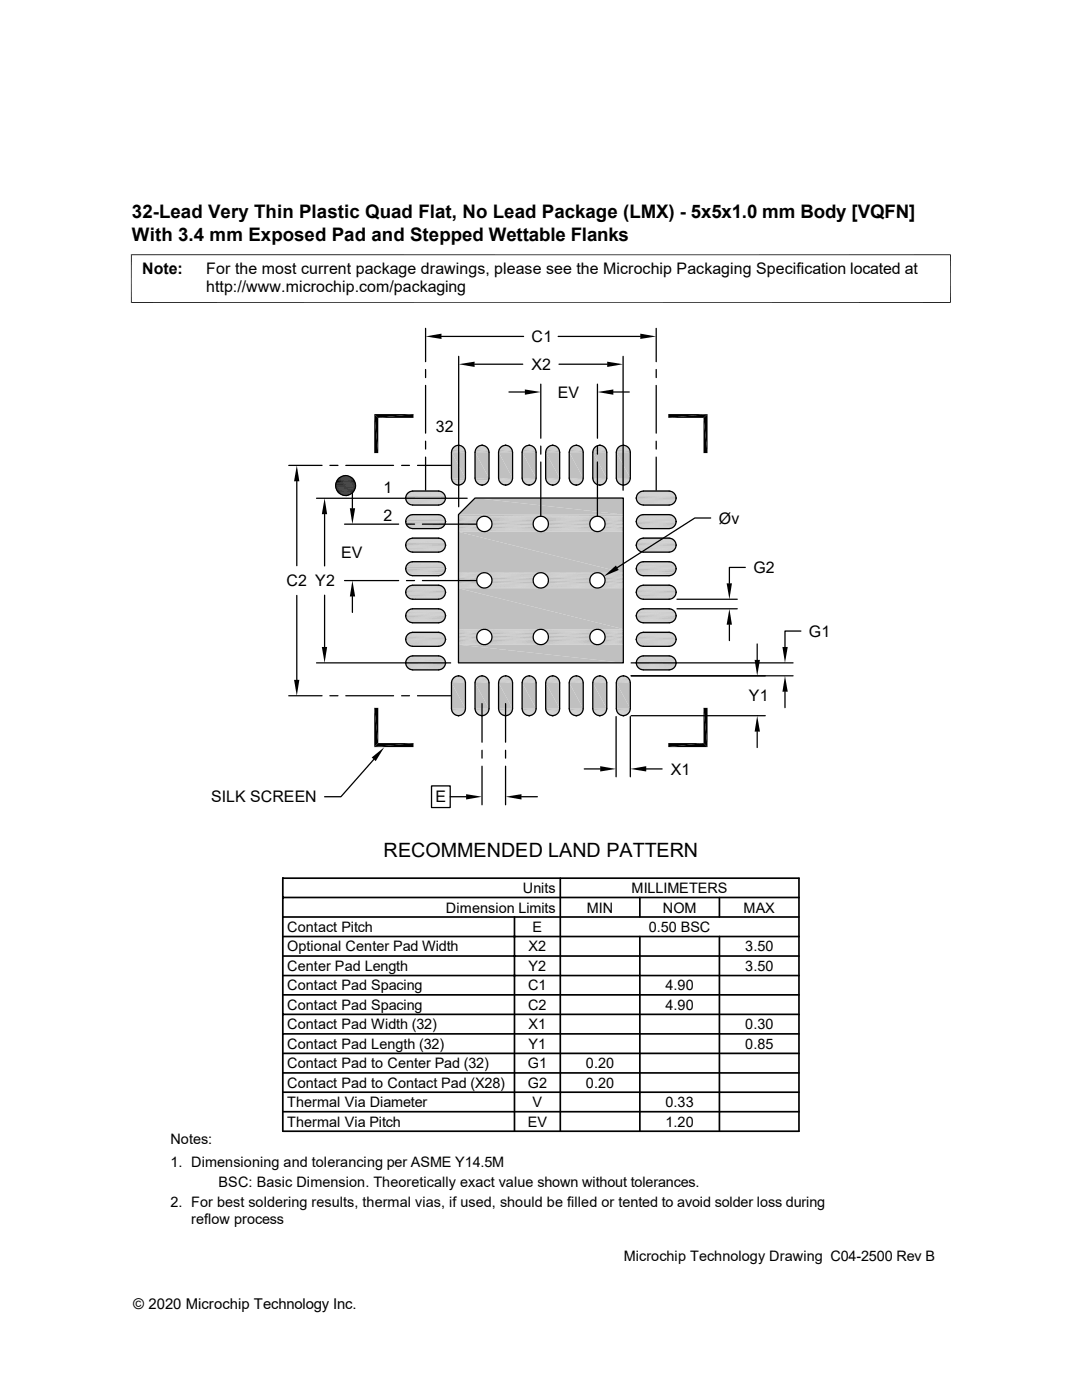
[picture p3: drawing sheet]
<svg xmlns="http://www.w3.org/2000/svg" width="216mm" height="279mm" viewBox="0 0 216 279" stroke-linecap="round" stroke-linejoin="round" font-family="sans-serif">
<g fill="#c0c0c0">
<path d="M91.2 88.9h.5z"/>
<path d="M95.9 88.9h.5z"/>
<path d="M100.6 88.9h.5z"/>
<path d="M105.3 88.9h.5z"/>
<path d="M110 88.9h.5z"/>
<path d="M114.7 88.9h.5z"/>
<path d="M119.4 88.9h.5z"/>
<path d="M124.1 88.9h.5z"/>
<path d="M123.9 88.9h.9z"/>
<path d="M124.1 88.9h.7z"/>
<path d="M119.2 88.9h.9z"/>
<path d="M119.4 88.9h.7z"/>
<path d="M114.5 88.9h.9z"/>
<path d="M114.7 88.9h.7z"/>
<path d="M109.8 88.9h.9z"/>
<path d="M110 88.9h.7z"/>
<path d="M105.1 88.9h.9z"/>
<path d="M105.3 88.9h.7z"/>
<path d="M100.4 88.9h.9z"/>
<path d="M100.6 88.9h.7z"/>
<path d="M95.7 88.9h1z"/>
<path d="M95.9 88.9h.8z"/>
<path d="M91 88.9h1z"/>
<path d="M91.2 88.9h.8z"/>
<path d="M123.7 89h1.4z"/>
<path d="M123.9 88.9l1.2 .1z"/>
<path d="M119 89h1.4z"/>
<path d="M119.2 88.9l1.2 .1z"/>
<path d="M114.3 89h1.4z"/>
<path d="M114.5 88.9l1.2 .1z"/>
<path d="M109.6 89h1.4z"/>
<path d="M109.8 88.9l1.2 .1z"/>
<path d="M104.9 89h1.4z"/>
<path d="M105.1 88.9l1.2 .1z"/>
<path d="M100.2 89h1.4z"/>
<path d="M100.4 88.9l1.2 .1z"/>
<path d="M95.5 89h1.4z"/>
<path d="M95.7 88.9l1.2 .1z"/>
<path d="M90.8 89h1.4z"/>
<path d="M91 88.9l1.2 .1z"/>
<path d="M123.4 89.2l.3-.2 1.6 .2z"/>
<path d="M123.7 89h1.4l.2 .2z"/>
<path d="M118.7 89.2l.3-.2 1.6 .2z"/>
<path d="M119 89h1.4l.2 .2z"/>
<path d="M114.1 89.2l.2-.2 1.6 .2z"/>
<path d="M114.3 89h1.4l.2 .2z"/>
<path d="M109.4 89.2l.2-.2 1.6 .2z"/>
<path d="M109.6 89h1.4l.2 .2z"/>
<path d="M104.7 89.2l.2-.2 1.6 .2z"/>
<path d="M104.9 89h1.4l.2 .2z"/>
<path d="M100 89.2l.2-.2 1.6 .2z"/>
<path d="M100.2 89h1.4l.2 .2z"/>
<path d="M95.3 89.2l.2-.2 1.6 .2z"/>
<path d="M95.5 89h1.4l.2 .2z"/>
<path d="M90.6 89.2l.2-.2 1.6 .2z"/>
<path d="M90.8 89h1.4l.2 .2z"/>
</g>
<path d="M123.3 89.2h2.1" fill="none" stroke="#c0c0c0" stroke-width=".2"/>
<path d="M123.4 89.2h1.9l.1 .1z" fill="#c0c0c0"/>
<path d="M118.6 89.2h2.1" fill="none" stroke="#c0c0c0" stroke-width=".2"/>
<path d="M118.7 89.2h1.9l.1 .1z" fill="#c0c0c0"/>
<path d="M113.9 89.2h2.1" fill="none" stroke="#c0c0c0" stroke-width=".2"/>
<path d="M114.1 89.2h1.8l.1 .1z" fill="#c0c0c0"/>
<path d="M109.2 89.2h2.1" fill="none" stroke="#c0c0c0" stroke-width=".2"/>
<path d="M109.4 89.2h1.8l.1 .1z" fill="#c0c0c0"/>
<path d="M104.5 89.2h2.2" fill="none" stroke="#c0c0c0" stroke-width=".2"/>
<path d="M104.7 89.2h1.8l.2 .1z" fill="#c0c0c0"/>
<path d="M99.8 89.2h2.2" fill="none" stroke="#c0c0c0" stroke-width=".2"/>
<path d="M100 89.2h1.8l.2 .1z" fill="#c0c0c0"/>
<path d="M95.1 89.2h2.2" fill="none" stroke="#c0c0c0" stroke-width=".2"/>
<path d="M95.3 89.2h1.8l.2 .1z" fill="#c0c0c0"/>
<path d="M90.4 89.2h2.2" fill="none" stroke="#c0c0c0" stroke-width=".2"/>
<path d="M90.6 89.2h1.8l.2 .1z" fill="#c0c0c0"/>
<g fill="none" stroke="#c0c0c0" stroke-width=".21">
<path d="M90.2 89.6h2.6M90.3 89.4h2.4M94.9 89.6h2.6M95 89.4h2.4M99.6 89.6h2.6M99.7 89.4h2.4M104.3 89.6h2.6M104.4 89.4h2.4M109 89.6h2.6M109.1 89.4h2.4M113.7 89.6h2.6M113.7 89.4h2.5"/>
<path d="M118.4 89.6h2.6M118.4 89.4h2.5M123.1 89.6h2.6M123.1 89.4h2.5"/>
</g>
<g fill="none" stroke="#c0c0c0" stroke-width=".25">
<path d="M90.1 89.9h2.8M90.1 90.1h2.8M94.8 89.9h2.8M94.8 90.1h2.8M99.5 89.9h2.8M99.5 90.1h2.8M104.2 89.9h2.8M104.2 90.1h2.8M108.9 89.9h2.8M108.9 90.1h2.8M113.6 89.9h2.8M113.6 90.1h2.8"/>
<path d="M118.3 89.9h2.8M118.3 90.1h2.8M123 89.9h2.8M123 90.1h2.8"/>
</g>
<g fill="#c0c0c0">
<path d="M123 90.3l2.8 5.1h-2.8z"/>
<path d="M123 90.3h2.8v5.1z"/>
<path d="M118.3 90.3l2.8 5.1h-2.8z"/>
<path d="M118.3 90.3h2.8v5.1z"/>
<path d="M113.6 90.3l2.8 5.1h-2.8z"/>
<path d="M113.6 90.3h2.8v5.1z"/>
<path d="M108.9 90.3l2.8 5.1h-2.8z"/>
<path d="M108.9 90.3h2.8v5.1z"/>
<path d="M104.2 90.3l2.8 5.1h-2.8z"/>
<path d="M104.2 90.3h2.8v5.1z"/>
<path d="M99.5 90.3l2.8 5.1h-2.8z"/>
<path d="M99.5 90.3h2.8v5.1z"/>
<path d="M94.8 90.3l2.8 5.1h-2.8z"/>
<path d="M94.8 90.3h2.8v5.1z"/>
<path d="M90.1 90.3l2.8 5.1h-2.8z"/>
<path d="M90.1 90.3h2.8v5.1z"/>
</g>
<path d="M90.1 95.5h2.8M94.8 95.5h2.8M99.5 95.5h2.8M104.2 95.5h2.8M108.9 95.5h2.8M113.6 95.5h2.8M118.3 95.5h2.8M123 95.5h2.8" fill="none" stroke="#c0c0c0" stroke-width=".25"/>
<g fill="none" stroke="#c0c0c0" stroke-width=".2">
<path d="M90.1 95.7h2.8M90.2 95.9h2.6M90.2 96.1h2.6M90.3 96.2h2.4M90.4 96.4h2.2M94.8 95.7h2.8M94.9 95.9h2.6M94.9 96.1h2.6M95 96.2h2.4M95.1 96.4h2.2M99.5 95.7h2.8M99.6 95.9h2.6"/>
<path d="M99.6 96.1h2.6M99.7 96.2h2.4M99.8 96.4h2.2M104.2 95.7h2.8M104.3 95.9h2.6M104.3 96.1h2.6M104.4 96.2h2.4M104.5 96.4h2.2M108.9 95.7h2.8M109 95.9h2.6M109 96.1h2.6M109.1 96.2h2.4"/>
<path d="M109.1 96.2h2.3M109.2 96.4h2.1M113.6 95.7h2.8M113.7 95.9h2.6M113.7 96.1h2.6M113.7 96.2h2.5M113.8 96.2h2.3M113.9 96.4h2.1M118.3 95.7h2.8M118.4 95.9h2.6M118.4 96.1h2.5M118.4 96.2h2.5"/>
<path d="M118.5 96.2h2.3M118.6 96.4h2.1M123 95.7h2.8M123.1 95.9h2.6M123.1 96.1h2.5M123.1 96.2h2.5M123.2 96.2h2.3M123.3 96.4h2.1"/>
</g>
<path d="M90.1 95.8h2.8M94.8 95.8h2.8M99.5 95.8h2.8M104.2 95.8h2.8M108.9 95.8h2.8M113.6 95.8h2.7M118.3 95.8h2.7M123 95.8h2.7" fill="none" stroke="#c0c0c0" stroke-width=".21"/>
<g fill="#c0c0c0">
<path d="M123.4 96.4l1.9 .1z"/>
<path d="M123.4 96.4h1.9z"/>
<path d="M118.7 96.4l1.9 .1z"/>
<path d="M118.7 96.4h1.9z"/>
<path d="M114 96.4l1.9 .1z"/>
<path d="M114 96.4h2z"/>
<path d="M109.3 96.4l1.9 .1z"/>
<path d="M109.3 96.4h2z"/>
<path d="M104.6 96.4l1.9 .1z"/>
<path d="M104.6 96.4h2z"/>
<path d="M99.9 96.4l1.9 .1z"/>
<path d="M99.9 96.4h2z"/>
<path d="M95.2 96.4l1.9 .1z"/>
<path d="M95.2 96.4h2z"/>
<path d="M90.5 96.4l1.9 .1z"/>
<path d="M90.5 96.4h2z"/>
<path d="M123.5 96.5l1.6 .1h-1.5z"/>
<path d="M123.5 96.5h1.8l-.2 .1z"/>
<path d="M118.8 96.5l1.6 .1h-1.5z"/>
<path d="M118.8 96.5h1.8l-.2 .1z"/>
<path d="M114.1 96.5l1.6 .1h-1.5z"/>
<path d="M114.1 96.5h1.8l-.2 .1z"/>
<path d="M109.4 96.5l1.6 .1h-1.5z"/>
<path d="M109.4 96.5h1.8l-.2 .1z"/>
<path d="M104.7 96.5l1.6 .1h-1.5z"/>
<path d="M104.7 96.5h1.8l-.2 .1z"/>
<path d="M100 96.5l1.6 .1h-1.5z"/>
<path d="M100 96.5h1.8l-.2 .1z"/>
<path d="M95.3 96.5l1.6 .1h-1.5z"/>
<path d="M95.3 96.5h1.8l-.2 .1z"/>
<path d="M90.6 96.5l1.6 .1h-1.5z"/>
<path d="M90.6 96.5h1.8l-.2 .1z"/>
<path d="M123.6 96.6h1.5z"/>
<path d="M118.9 96.6h1.5z"/>
<path d="M114.2 96.6h1.5z"/>
<path d="M109.5 96.6h1.5z"/>
<path d="M104.8 96.6h1.5z"/>
<path d="M100.1 96.6h1.5z"/>
<path d="M95.4 96.6h1.5z"/>
<path d="M90.7 96.6h1.5z"/>
<path d="M123.7 96.6l1.2 .1z"/>
<path d="M123.7 96.6h1.4z"/>
<path d="M119 96.6l1.2 .1z"/>
<path d="M119 96.6h1.4z"/>
<path d="M114.3 96.6l1.2 .1z"/>
<path d="M114.3 96.6h1.4z"/>
<path d="M109.6 96.6l1.2 .1z"/>
<path d="M109.6 96.6h1.4z"/>
<path d="M104.9 96.6l1.2 .1z"/>
<path d="M104.9 96.6h1.4z"/>
<path d="M100.2 96.6l1.2 .1z"/>
<path d="M100.2 96.6h1.4z"/>
<path d="M95.5 96.6l1.2 .1z"/>
<path d="M95.5 96.6h1.4z"/>
<path d="M90.8 96.6l1.2 .1z"/>
<path d="M90.8 96.6h1.4z"/>
<path d="M123.8 96.7h1z"/>
<path d="M123.8 96.7h1.1z"/>
<path d="M119.1 96.7h1z"/>
<path d="M119.1 96.7h1.1z"/>
<path d="M114.4 96.7h1z"/>
<path d="M114.4 96.7h1.1z"/>
<path d="M109.7 96.7h1z"/>
<path d="M109.7 96.7h1.1z"/>
<path d="M105 96.7h1z"/>
<path d="M105 96.7h1.1z"/>
<path d="M100.3 96.7h1z"/>
<path d="M100.3 96.7h1.1z"/>
<path d="M95.6 96.7h1.1z"/>
<path d="M90.9 96.7h1.1z"/>
<path d="M123.9 96.7l.7 .1z"/>
<path d="M123.9 96.7h.9z"/>
<path d="M119.2 96.7l.7 .1z"/>
<path d="M119.2 96.7h.9z"/>
<path d="M114.5 96.7l.7 .1z"/>
<path d="M114.5 96.7h.9z"/>
<path d="M109.8 96.7l.7 .1z"/>
<path d="M109.8 96.7h.9z"/>
<path d="M105.1 96.7l.7 .1z"/>
<path d="M105.1 96.7h.9z"/>
<path d="M100.4 96.7l.7 .1z"/>
<path d="M100.4 96.7h.9z"/>
<path d="M95.7 96.7l.7 .1z"/>
<path d="M95.7 96.7h1z"/>
<path d="M91 96.7l.7 .1z"/>
<path d="M91 96.7h1z"/>
<path d="M91.3 96.8h.4z"/>
<path d="M96 96.8h.4z"/>
<path d="M100.7 96.8h.4z"/>
<path d="M105.4 96.8h.4z"/>
<path d="M110.1 96.8h.4z"/>
<path d="M114.8 96.8h.4z"/>
<path d="M119.5 96.8h.4z"/>
<path d="M124.2 96.8h.4z"/>
<path d="M124.1 96.8h.5z"/>
<path d="M119.4 96.8h.5z"/>
<path d="M114.7 96.8h.5z"/>
<path d="M110 96.8h.5z"/>
<path d="M105.3 96.8h.5z"/>
<path d="M100.6 96.8h.5z"/>
<path d="M95.9 96.8h.5z"/>
<path d="M91.2 96.8h.5z"/>
</g>
<g fill="none" stroke="#c0c0c0" stroke-width=".2">
<path d="M80.9 99.1h8M81 98.8h7.8M81 98.9h7.8M81.1 98.7h7.6M81.2 98.6h7.4M81.3 98.5h7.3M81.3 98.4h7.2M81.4 98.3h7M81.5 98.2h6.8M81.7 98.1h6.5M81.8 98.1h6.2M82 98h5.8"/>
<path d="M127 99.1h7.9M127 98.8h7.8M127 98.9h7.8M127.1 98.7h7.6M127.2 98.6h7.5M127.3 98.5h7.3M127.4 98.4h7.1M127.5 98.3h7M127.6 98.2h6.7M127.7 98.1h6.5M127.8 98.1h6.3M128.1 98h5.7"/>
<path d="M80.9 103.8h8M80.9 108.5h8M80.9 113.2h8M80.9 117.8h8M80.9 117.9h8M81 103.5h7.8M81 103.6h7.8M81 108.2h7.8M81 108.3h7.8M81 112.9h7.8M81 113h7.8M81 117.6h7.8"/>
<path d="M81 117.7h7.8M81.1 103.4h7.6M81.1 108.1h7.6M81.1 109.6h7.6M81.1 112.8h7.6M81.1 114.3h7.6M81.1 117.4h7.6M81.1 119h7.6M81.2 103.3h7.4M81.2 108h7.4M81.2 112.7h7.4M81.2 117.3h7.4"/>
<path d="M81.2 100.4h7.4M81.2 105.1h7.4M81.2 119.2h7.4M81.3 103.2h7.3M81.3 107.9h7.3M81.3 112.5h7.3M81.3 117.2h7.3M81.3 103.1h7.2M81.3 107.8h7.2M81.3 112.5h7.2M81.3 117.1h7.2M81.4 100.6h7"/>
<path d="M81.4 105.3h7M81.4 110h7M81.4 114.7h7M81.4 119.3h7M81.4 103h7M81.4 107.7h7M81.4 112.4h7M81.4 117.1h7M81.5 102.9h6.8M81.5 107.6h6.8M81.5 112.3h6.8M81.5 117h6.8"/>
<path d="M81.6 100.7h6.6M81.6 105.4h6.6M81.6 110.1h6.6M81.6 114.8h6.6M81.6 119.5h6.6M81.7 102.8h6.5M81.7 107.5h6.5M81.7 112.2h6.5M81.7 116.9h6.5M81.8 102.8h6.2M81.8 107.5h6.2M81.8 112.2h6.2"/>
<path d="M81.8 116.9h6.2M81.8 100.8h6.2M81.8 105.5h6.2M81.8 110.2h6.2M81.8 114.9h6.2M81.8 119.5h6.2M81.9 107.4h6.1M81.9 112.1h6.1M81.9 116.8h6.1M82 102.7h5.8M82 107.4h5.8M82 112.1h5.8"/>
<path d="M82 116.8h5.8M82.1 100.8h5.7M82.1 105.5h5.7M82.1 110.2h5.7M82.1 114.9h5.7M127 103.8h7.9M127 108.5h7.9M127 113.2h7.9M127 117.8h7.9M127 117.9h7.9M127 103.5h7.8M127 103.6h7.8"/>
<path d="M127 108.2h7.8M127 108.3h7.8M127 112.9h7.8M127 113h7.8M127 117.6h7.8M127 117.7h7.8M127.1 103.4h7.6M127.1 108.1h7.6M127.1 109.6h7.6M127.1 112.8h7.6M127.1 114.3h7.6M127.1 117.4h7.6"/>
<path d="M127.1 119h7.6M127.2 103.3h7.5M127.2 108h7.5M127.2 112.7h7.5M127.2 117.3h7.5M127.3 100.4h7.3M127.3 103.2h7.3M127.3 105.1h7.3M127.3 107.9h7.3M127.3 112.5h7.3M127.3 117.2h7.3M127.3 119.2h7.3"/>
<path d="M127.4 103.1h7.1M127.4 107.8h7.1M127.4 112.5h7.1M127.4 117.1h7.1M127.5 100.6h7M127.5 103h7M127.5 105.3h7M127.5 107.7h7M127.5 110h7M127.5 112.4h7M127.5 114.7h7M127.5 117.1h7"/>
<path d="M127.5 119.3h7M127.6 102.9h6.7M127.6 107.6h6.7M127.6 112.3h6.7M127.6 117h6.7M127.6 100.7h6.6M127.6 105.4h6.6M127.6 110.1h6.6M127.6 114.8h6.6M127.6 119.5h6.6M127.7 102.8h6.5M127.7 107.5h6.5"/>
<path d="M127.7 112.2h6.5M127.7 116.9h6.5M127.8 102.8h6.3M127.8 107.5h6.3M127.8 112.2h6.3M127.8 116.9h6.3M127.9 100.8h6.1M127.9 105.5h6.1M127.9 107.4h6.1M127.9 110.2h6.1M127.9 112.1h6.1M127.9 114.9h6.1"/>
<path d="M127.9 116.8h6.1M127.9 119.5h6.1M128.1 100.8h5.7M128.1 102.7h5.7M128.1 105.5h5.7M128.1 107.4h5.7M128.1 110.2h5.7M128.1 112.1h5.7M128.1 114.9h5.7M128.1 116.8h5.7M80.9 122.5h8M80.9 122.6h8"/>
<path d="M80.9 127.3h8M80.9 132h8M81 122.3h7.8M81 122.4h7.8M81 127h7.8M81 127.1h7.8M81 131.7h7.8M81 131.8h7.8M81.1 122.1h7.6M81.1 123.7h7.6M81.1 126.8h7.6M81.1 131.5h7.6"/>
<path d="M81.2 122h7.4M81.2 126.7h7.4M81.2 131.4h7.4M81.2 123.9h7.4M81.2 128.6h7.4M81.2 133.3h7.4M81.3 121.9h7.3M81.3 126.6h7.3M81.3 131.3h7.3M81.3 121.8h7.2M81.3 126.5h7.2M81.3 131.2h7.2"/>
<path d="M81.4 124h7M81.4 128.7h7M81.4 133.4h7M81.4 121.8h7M81.4 126.4h7M81.4 131.1h7M81.5 121.7h6.8M81.5 126.4h6.8M81.5 131.1h6.8M81.6 124.2h6.6M81.6 128.9h6.6M81.6 133.6h6.6"/>
<path d="M81.7 121.6h6.5M81.7 126.3h6.5M81.7 131h6.5M81.8 121.6h6.2M81.8 126.3h6.2M81.8 131h6.2M81.8 124.2h6.2M81.8 128.9h6.2M81.8 133.6h6.2M81.9 121.5h6.1M81.9 130.9h6.1M82 126.2h5.8"/>
<path d="M82 130.9h5.8M82.1 124.3h5.7M82.1 129h5.7M82.1 133.7h5.7M127 122.5h7.9M127 122.6h7.9M127 127.3h7.9M127 132h7.9M127 122.3h7.8M127 122.4h7.8M127 127h7.8M127 127.1h7.8"/>
<path d="M127 131.7h7.8M127 131.8h7.8M127.1 122.1h7.6M127.1 123.7h7.6M127.1 126.8h7.6M127.1 131.5h7.6M127.2 122h7.5M127.2 126.7h7.5M127.2 131.4h7.5M127.3 121.9h7.3M127.3 123.9h7.3M127.3 126.6h7.3"/>
<path d="M127.3 128.6h7.3M127.3 131.3h7.3M127.3 133.3h7.3M127.4 121.8h7.1M127.4 126.5h7.1M127.4 131.2h7.1M127.5 121.8h7M127.5 124h7M127.5 126.4h7M127.5 128.7h7M127.5 131.1h7M127.5 133.4h7"/>
<path d="M127.6 121.7h6.7M127.6 126.4h6.7M127.6 131.1h6.7M127.6 124.2h6.6M127.6 128.9h6.6M127.6 133.6h6.6M127.7 121.6h6.5M127.7 126.3h6.5M127.7 131h6.5M127.8 121.6h6.3M127.8 126.3h6.3M127.8 131h6.3"/>
<path d="M127.9 121.5h6.1M127.9 124.2h6.1M127.9 128.9h6.1M127.9 130.9h6.1M127.9 133.6h6.1M128.1 124.3h5.7M128.1 126.2h5.7M128.1 129h5.7M128.1 130.9h5.7M128.1 133.7h5.7"/>
</g>
<g fill="none" stroke="#c0c0c0" stroke-width=".21">
<path d="M80.9 99h8M127 99h7.9M80.9 103.7h8M80.9 108.4h8M80.9 109.2h8M80.9 113.1h8M80.9 113.9h8M80.9 118.6h8M81 100h7.8M81 104.7h7.8M81.1 100.2h7.6M81.1 104.9h7.6"/>
<path d="M81.2 109.8h7.4M81.2 114.5h7.4M127 103.7h7.9M127 108.4h7.9M127 109.2h7.9M127 113.1h7.9M127 113.9h7.9M127 118.6h7.9M127 100h7.8M127 104.7h7.8M127.1 100.2h7.6M127.1 104.9h7.6"/>
<path d="M127.3 109.8h7.3M127.3 114.5h7.3M80.9 123.3h8M80.9 127.2h8M80.9 128h8M80.9 131.9h8M80.9 132.7h8M81 128.2h7.8M81 132.9h7.8M81.1 128.4h7.6M81.1 133.1h7.6M127 123.3h7.9"/>
<path d="M127 127.2h7.9M127 128h7.9M127 131.9h7.9M127 132.7h7.9M127 128.2h7.8M127 132.9h7.8M127.1 128.4h7.6M127.1 133.1h7.6"/>
</g>
<g fill="none" stroke="#c0c0c0" stroke-width=".25">
<path d="M80.9 99.3h8M80.9 99.5h8M80.9 99.8h8M127 99.3h7.9M127 99.5h7.9M127 99.8h7.9M80.9 104h8M80.9 104.2h8M80.9 104.5h8M80.9 108.7h8M80.9 108.9h8M80.9 113.4h8"/>
<path d="M80.9 113.6h8M80.9 118.1h8M80.9 118.3h8M81 109.4h7.8M81 114.1h7.8M81 118.8h7.8M127 104h7.9M127 104.2h7.9M127 104.5h7.9M127 108.7h7.9M127 108.9h7.9M127 113.4h7.9"/>
<path d="M127 113.6h7.9M127 118.1h7.9M127 118.3h7.9M127 109.4h7.8M127 114.1h7.8M127 118.8h7.8M80.9 122.8h8M80.9 123h8M80.9 127.5h8M80.9 127.7h8M80.9 132.2h8M80.9 132.4h8"/>
<path d="M81 123.5h7.8M127 122.8h7.9M127 123h7.9M127 127.5h7.9M127 127.7h7.9M127 132.2h7.9M127 132.4h7.9M127 123.5h7.8"/>
</g>
<g fill="#c0c0c0">
<path d="M91.2 134.9h.5z"/>
<path d="M95.9 134.9h.5z"/>
<path d="M100.6 134.9h.5z"/>
<path d="M105.3 134.9h.5z"/>
<path d="M110 134.9h.5z"/>
<path d="M114.7 134.9h.5z"/>
<path d="M119.4 134.9h.5z"/>
<path d="M124.1 134.9h.5z"/>
<path d="M123.9 135h.9z"/>
<path d="M124.1 134.9l.7 .1z"/>
<path d="M119.2 135h.9z"/>
<path d="M119.4 134.9l.7 .1z"/>
<path d="M114.5 135h.9z"/>
<path d="M114.7 134.9l.7 .1z"/>
<path d="M109.8 135h.9z"/>
<path d="M110 134.9l.7 .1z"/>
<path d="M105.1 135h.9z"/>
<path d="M105.3 134.9l.7 .1z"/>
<path d="M100.4 135h.9z"/>
<path d="M100.6 134.9l.7 .1z"/>
<path d="M95.7 135h1z"/>
<path d="M95.9 134.9l.8 .1z"/>
<path d="M91 135h1z"/>
<path d="M91.2 134.9l.8 .1z"/>
<path d="M123.7 135h1.4z"/>
<path d="M123.9 135h1.2z"/>
<path d="M119 135h1.4z"/>
<path d="M119.2 135h1.2z"/>
<path d="M114.3 135h1.4z"/>
<path d="M114.5 135h1.2z"/>
<path d="M109.6 135h1.4z"/>
<path d="M109.8 135h1.2z"/>
<path d="M104.9 135h1.4z"/>
<path d="M105.1 135h1.2z"/>
<path d="M100.2 135h1.4z"/>
<path d="M100.4 135h1.2z"/>
<path d="M95.5 135h1.4z"/>
<path d="M95.7 135h1.2z"/>
<path d="M90.8 135h1.4z"/>
<path d="M91 135h1.2z"/>
<path d="M123.4 135.2l.3-.2 1.6 .2z"/>
<path d="M123.7 135h1.4l.2 .2z"/>
<path d="M118.7 135.2l.3-.2 1.6 .2z"/>
<path d="M119 135h1.4l.2 .2z"/>
<path d="M114.3 135l1.6 .2h-1.8z"/>
<path d="M114.3 135h1.4l.2 .2z"/>
<path d="M109.6 135l1.6 .2h-1.8z"/>
<path d="M109.6 135h1.4l.2 .2z"/>
<path d="M104.9 135l1.6 .2h-1.8z"/>
<path d="M104.9 135h1.4l.2 .2z"/>
<path d="M100.2 135l1.6 .2h-1.8z"/>
<path d="M100.2 135h1.4l.2 .2z"/>
<path d="M95.3 135.2l.2-.2 1.6 .2z"/>
<path d="M95.5 135h1.4l.2 .2z"/>
<path d="M90.6 135.2l.2-.2 1.6 .2z"/>
<path d="M90.8 135h1.4l.2 .2z"/>
</g>
<path d="M123.3 135.3h2.1" fill="none" stroke="#c0c0c0" stroke-width=".2"/>
<path d="M123.4 135.2h1.9l.1 .2z" fill="#c0c0c0"/>
<path d="M118.6 135.3h2.1" fill="none" stroke="#c0c0c0" stroke-width=".2"/>
<path d="M118.7 135.2h1.9l.1 .2z" fill="#c0c0c0"/>
<path d="M113.9 135.3h2.1" fill="none" stroke="#c0c0c0" stroke-width=".2"/>
<path d="M114.1 135.2h1.8l.1 .2z" fill="#c0c0c0"/>
<path d="M109.2 135.3h2.1" fill="none" stroke="#c0c0c0" stroke-width=".2"/>
<path d="M109.4 135.2h1.8l.1 .2z" fill="#c0c0c0"/>
<path d="M104.5 135.3h2.2" fill="none" stroke="#c0c0c0" stroke-width=".2"/>
<path d="M104.7 135.2h1.8l.2 .2z" fill="#c0c0c0"/>
<path d="M99.8 135.3h2.2" fill="none" stroke="#c0c0c0" stroke-width=".2"/>
<path d="M100 135.2h1.8l.2 .2z" fill="#c0c0c0"/>
<path d="M95.1 135.3h2.2" fill="none" stroke="#c0c0c0" stroke-width=".2"/>
<path d="M95.3 135.2h1.8l.2 .2z" fill="#c0c0c0"/>
<path d="M90.4 135.3h2.2" fill="none" stroke="#c0c0c0" stroke-width=".2"/>
<path d="M90.6 135.2h1.8l.2 .2z" fill="#c0c0c0"/>
<path d="M90.3 135.5h2.4M95 135.5h2.4M99.7 135.5h2.4M104.4 135.5h2.4M109.1 135.5h2.4M113.7 135.5h2.5M118.4 135.5h2.5M123.1 135.5h2.5" fill="none" stroke="#c0c0c0" stroke-width=".2"/>
<g fill="none" stroke="#c0c0c0" stroke-width=".25">
<path d="M90.1 136.1h2.8M90.2 135.7h2.6M94.8 136.1h2.8M94.9 135.7h2.6M99.5 136.1h2.8M99.6 135.7h2.6M104.2 136.1h2.8M104.3 135.7h2.6M108.9 136.1h2.8M109 135.7h2.6M113.6 136.1h2.8M113.7 135.7h2.6"/>
<path d="M118.3 136.1h2.8M118.4 135.7h2.6M123 136.1h2.8M123.1 135.7h2.6"/>
</g>
<path d="M90.1 135.9h2.8M94.8 135.9h2.8M99.5 135.9h2.8M104.2 135.9h2.8M108.9 135.9h2.8M113.6 135.9h2.8M118.3 135.9h2.8M123 135.9h2.8" fill="none" stroke="#c0c0c0" stroke-width=".21"/>
<g fill="#c0c0c0">
<path d="M123 136.3l2.8 5.1h-2.8z"/>
<path d="M123 136.3h2.8v5.1z"/>
<path d="M118.3 136.3l2.8 5.1h-2.8z"/>
<path d="M118.3 136.3h2.8v5.1z"/>
<path d="M113.6 136.3l2.8 5.1h-2.8z"/>
<path d="M113.6 136.3h2.8v5.1z"/>
<path d="M108.9 136.3l2.8 5.1h-2.8z"/>
<path d="M108.9 136.3h2.8v5.1z"/>
<path d="M104.2 136.3l2.8 5.1h-2.8z"/>
<path d="M104.2 136.3h2.8v5.1z"/>
<path d="M99.5 136.3l2.8 5.1h-2.8z"/>
<path d="M99.5 136.3h2.8v5.1z"/>
<path d="M94.8 136.3l2.8 5.1h-2.8z"/>
<path d="M94.8 136.3h2.8v5.1z"/>
<path d="M90.1 136.3l2.8 5.1h-2.8z"/>
<path d="M90.1 136.3h2.8v5.1z"/>
</g>
<path d="M90.1 141.6h2.8M94.8 141.6h2.8M99.5 141.6h2.8M104.2 141.6h2.8M108.9 141.6h2.8M113.6 141.6h2.8M118.3 141.6h2.8M123 141.6h2.8" fill="none" stroke="#c0c0c0" stroke-width=".25"/>
<g fill="none" stroke="#c0c0c0" stroke-width=".2">
<path d="M90.1 141.7h2.8M90.2 142h2.6M90.2 142.1h2.6M90.3 142.2h2.4M90.3 142.3h2.4M90.4 142.4h2.2M94.8 141.7h2.8M94.9 142h2.6M94.9 142.1h2.6M95 142.2h2.4M95 142.3h2.4M95.1 142.4h2.2"/>
<path d="M99.5 141.7h2.8M99.6 142h2.6M99.6 142.1h2.6M99.7 142.2h2.4M99.7 142.3h2.4M99.8 142.4h2.2M104.2 141.7h2.8M104.3 142h2.6M104.3 142.1h2.6M104.4 142.2h2.4M104.4 142.3h2.4M104.5 142.4h2.2"/>
<path d="M108.9 141.7h2.8M109 142h2.6M109 142.1h2.6M109.1 142.2h2.4M109.1 142.3h2.3M109.2 142.4h2.1M113.6 141.7h2.8M113.7 142h2.6M113.7 142.1h2.6M113.7 142.2h2.5M113.8 142.3h2.3M113.9 142.4h2.1"/>
<path d="M118.3 141.7h2.8M118.4 142h2.6M118.4 142.1h2.5M118.4 142.2h2.5M118.5 142.3h2.3M118.6 142.4h2.1M123 141.7h2.8M123.1 142h2.6M123.1 142.1h2.5M123.1 142.2h2.5M123.2 142.3h2.3M123.3 142.4h2.1"/>
</g>
<path d="M90.1 141.8h2.8M94.8 141.8h2.8M99.5 141.8h2.8M104.2 141.8h2.8M108.9 141.8h2.8M113.6 141.8h2.7M118.3 141.8h2.7M123 141.8h2.7" fill="none" stroke="#c0c0c0" stroke-width=".21"/>
<g fill="#c0c0c0">
<path d="M123.4 142.5h1.9z"/>
<path d="M118.7 142.5h1.9z"/>
<path d="M114 142.5h1.9z"/>
<path d="M114 142.5h2z"/>
<path d="M109.3 142.5h1.9z"/>
<path d="M109.3 142.5h2z"/>
<path d="M104.6 142.5h1.9z"/>
<path d="M104.6 142.5h2z"/>
<path d="M99.9 142.5h1.9z"/>
<path d="M99.9 142.5h2z"/>
<path d="M95.2 142.5h1.9z"/>
<path d="M95.2 142.5h2z"/>
<path d="M90.5 142.5h1.9z"/>
<path d="M90.5 142.5h2z"/>
<path d="M123.5 142.5l1.6 .1z"/>
<path d="M123.5 142.5h1.8z"/>
<path d="M118.8 142.5l1.6 .1z"/>
<path d="M118.8 142.5h1.8z"/>
<path d="M114.1 142.5l1.6 .1z"/>
<path d="M114.1 142.5h1.8z"/>
<path d="M109.4 142.5l1.6 .1z"/>
<path d="M109.4 142.5h1.8z"/>
<path d="M104.7 142.5l1.6 .1z"/>
<path d="M104.7 142.5h1.8z"/>
<path d="M100 142.5l1.6 .1z"/>
<path d="M100 142.5h1.8z"/>
<path d="M95.3 142.5l1.6 .1z"/>
<path d="M95.3 142.5h1.8z"/>
<path d="M90.6 142.5l1.6 .1z"/>
<path d="M90.6 142.5h1.8z"/>
<path d="M123.6 142.6l1.5 .1z"/>
<path d="M123.6 142.6h1.5z"/>
<path d="M118.9 142.6l1.5 .1z"/>
<path d="M118.9 142.6h1.5z"/>
<path d="M114.2 142.6l1.5 .1z"/>
<path d="M114.2 142.6h1.5z"/>
<path d="M109.5 142.6l1.5 .1z"/>
<path d="M109.5 142.6h1.5z"/>
<path d="M104.8 142.6l1.5 .1z"/>
<path d="M104.8 142.6h1.5z"/>
<path d="M100.1 142.6l1.5 .1z"/>
<path d="M100.1 142.6h1.5z"/>
<path d="M95.4 142.6l1.5 .1z"/>
<path d="M95.4 142.6h1.5z"/>
<path d="M90.7 142.6l1.5 .1z"/>
<path d="M90.7 142.6h1.5z"/>
<path d="M123.7 142.7h1.2z"/>
<path d="M123.7 142.7h1.4z"/>
<path d="M119 142.7h1.2z"/>
<path d="M119 142.7h1.4z"/>
<path d="M114.3 142.7h1.2z"/>
<path d="M114.3 142.7h1.4z"/>
<path d="M109.6 142.7h1.2z"/>
<path d="M109.6 142.7h1.4z"/>
<path d="M104.9 142.7h1.2z"/>
<path d="M104.9 142.7h1.4z"/>
<path d="M100.2 142.7h1.2z"/>
<path d="M100.2 142.7h1.4z"/>
<path d="M95.5 142.7h1.2z"/>
<path d="M95.5 142.7h1.4z"/>
<path d="M90.8 142.7h1.2z"/>
<path d="M90.8 142.7h1.4z"/>
<path d="M123.8 142.7h1z"/>
<path d="M123.8 142.7h1.1z"/>
<path d="M119.1 142.7h1z"/>
<path d="M119.1 142.7h1.1z"/>
<path d="M114.4 142.7h1z"/>
<path d="M114.4 142.7h1.1z"/>
<path d="M109.7 142.7h1z"/>
<path d="M109.7 142.7h1.1z"/>
<path d="M105 142.7h1z"/>
<path d="M105 142.7h1.1z"/>
<path d="M100.3 142.7h1z"/>
<path d="M100.3 142.7h1.1z"/>
<path d="M95.6 142.7h1.1z"/>
<path d="M90.9 142.7h1.1z"/>
<path d="M123.9 142.7l.7 .1z"/>
<path d="M123.9 142.7h.9z"/>
<path d="M119.2 142.7l.7 .1z"/>
<path d="M119.2 142.7h.9z"/>
<path d="M114.5 142.7l.7 .1z"/>
<path d="M114.5 142.7h.9z"/>
<path d="M109.8 142.7l.7 .1z"/>
<path d="M109.8 142.7h.9z"/>
<path d="M105.1 142.7l.7 .1z"/>
<path d="M105.1 142.7h.9z"/>
<path d="M100.4 142.7l.7 .1z"/>
<path d="M100.4 142.7h.9z"/>
<path d="M95.7 142.7l.7 .1z"/>
<path d="M95.7 142.7h1z"/>
<path d="M91 142.7l.7 .1z"/>
<path d="M91 142.7h1z"/>
<path d="M91.3 142.8h.4z"/>
<path d="M96 142.8h.4z"/>
<path d="M100.7 142.8h.4z"/>
<path d="M105.4 142.8h.4z"/>
<path d="M110.1 142.8h.4z"/>
<path d="M114.8 142.8h.4z"/>
<path d="M119.5 142.8h.4z"/>
<path d="M124.2 142.8h.4z"/>
<path d="M124.1 142.8h.5z"/>
<path d="M119.4 142.8h.5z"/>
<path d="M114.7 142.8h.5z"/>
<path d="M110 142.8h.5z"/>
<path d="M105.3 142.8h.5z"/>
<path d="M100.6 142.8h.5z"/>
<path d="M95.9 142.8h.5z"/>
<path d="M91.2 142.8h.5z"/>
</g>
<g fill="none" stroke="#000" stroke-width=".25">
<path d="M80.9 99.4a1.45 1.45 0 0 0 1.4 1.4h5.2a1.45 1.45 0 0 0 1.4-1.4M80.9 99.4a1.45 1.45 0 0 1 1.4-1.4h5.2a1.45 1.45 0 0 1 1.4 1.4M80.9 99.4h.1M88.9 99.4h.1M91.5 88.9a1.45 1.45 0 0 0-1.4 1.4v5.1a1.45 1.45 0 0 0 1.4 1.4M91.5 88.9a1.45 1.45 0 0 1 1.4 1.4v5.1a1.45 1.45 0 0 1-1.4 1.4M91.5 96.8h.1M91.5 88.9h.1M96.2 88.9a1.45 1.45 0 0 0-1.4 1.4v5.1a1.45 1.45 0 0 0 1.4 1.4M96.2 88.9a1.45 1.45 0 0 1 1.4 1.4v5.1a1.45 1.45 0 0 1-1.4 1.4M96.2 96.8h.1M96.2 88.9h.1"/>
<path d="M100.9 88.9a1.45 1.45 0 0 0-1.4 1.4v5.1a1.45 1.45 0 0 0 1.4 1.4M100.9 88.9a1.45 1.45 0 0 1 1.4 1.4v5.1a1.45 1.45 0 0 1-1.4 1.4M100.9 96.8h.1M100.9 88.9h.1M105.6 88.9a1.45 1.45 0 0 0-1.4 1.4v5.1a1.45 1.45 0 0 0 1.4 1.4M105.6 88.9a1.45 1.45 0 0 1 1.4 1.4v5.1a1.45 1.45 0 0 1-1.4 1.4M105.6 96.8h.1M105.6 88.9h.1M110.3 88.9a1.45 1.45 0 0 0-1.4 1.4v5.1a1.45 1.45 0 0 0 1.4 1.4M110.3 88.9a1.45 1.45 0 0 1 1.4 1.4v5.1a1.45 1.45 0 0 1-1.4 1.4M110.3 96.8h.1M110.3 88.9h.1"/>
<path d="M115 88.9a1.45 1.45 0 0 0-1.4 1.4v5.1a1.45 1.45 0 0 0 1.4 1.4M115 88.9a1.45 1.45 0 0 1 1.4 1.4v5.1a1.45 1.45 0 0 1-1.4 1.4M115 96.8h.1M115 88.9h.1M119.7 88.9a1.45 1.45 0 0 0-1.4 1.4v5.1a1.45 1.45 0 0 0 1.4 1.4M119.7 88.9a1.45 1.45 0 0 1 1.4 1.4v5.1a1.45 1.45 0 0 1-1.4 1.4M119.7 96.8h.1M119.7 88.9h.1M124.4 88.9a1.45 1.45 0 0 0-1.4 1.4v5.1a1.45 1.45 0 0 0 1.4 1.4M124.4 88.9a1.45 1.45 0 0 1 1.4 1.4v5.1a1.45 1.45 0 0 1-1.4 1.4M124.4 96.8h.1M124.4 88.9h.1"/>
<path d="M127 99.4a1.45 1.45 0 0 1 1.4-1.4h5.1a1.45 1.45 0 0 1 1.4 1.4M127 99.4a1.45 1.45 0 0 0 1.4 1.4h5.1a1.45 1.45 0 0 0 1.4-1.4M127 99.4h.1M134.9 99.4h.1M80.9 104.1a1.45 1.45 0 0 0 1.4 1.4h5.2a1.45 1.45 0 0 0 1.4-1.4M80.9 104.1a1.45 1.45 0 0 1 1.4-1.4h5.2a1.45 1.45 0 0 1 1.4 1.4M80.9 108.8a1.45 1.45 0 0 0 1.4 1.4h5.2a1.45 1.45 0 0 0 1.4-1.4M80.9 108.8a1.45 1.45 0 0 1 1.4-1.4h5.2a1.45 1.45 0 0 1 1.4 1.4M80.9 113.5a1.45 1.45 0 0 0 1.4 1.4h5.2a1.45 1.45 0 0 0 1.4-1.4M80.9 113.5a1.45 1.45 0 0 1 1.4-1.4h5.2a1.45 1.45 0 0 1 1.4 1.4M80.9 118.2a1.45 1.45 0 0 0 1.4 1.4h5.2a1.45 1.45 0 0 0 1.4-1.4M80.9 118.2a1.45 1.45 0 0 1 1.4-1.4h5.2a1.45 1.45 0 0 1 1.4 1.4"/>
<path d="M80.9 118.2h.1M80.9 113.5h.1M80.9 108.8h.1M80.9 104.1h.1M88.9 118.2h.1M88.9 113.5h.1M88.9 108.8h.1M88.9 104.1h.1M127 118.2a1.45 1.45 0 0 1 1.4-1.4h5.1a1.45 1.45 0 0 1 1.4 1.4M127 118.2a1.45 1.45 0 0 0 1.4 1.4h5.1a1.45 1.45 0 0 0 1.4-1.4M127 113.5a1.45 1.45 0 0 1 1.4-1.4h5.1a1.45 1.45 0 0 1 1.4 1.4M127 113.5a1.45 1.45 0 0 0 1.4 1.4h5.1a1.45 1.45 0 0 0 1.4-1.4"/>
<path d="M127 108.8a1.45 1.45 0 0 1 1.4-1.4h5.1a1.45 1.45 0 0 1 1.4 1.4M127 108.8a1.45 1.45 0 0 0 1.4 1.4h5.1a1.45 1.45 0 0 0 1.4-1.4M127 104.1a1.45 1.45 0 0 1 1.4-1.4h5.1a1.45 1.45 0 0 1 1.4 1.4M127 104.1a1.45 1.45 0 0 0 1.4 1.4h5.1a1.45 1.45 0 0 0 1.4-1.4M127 118.2h.1M127 113.5h.1M127 108.8h.1M127 104.1h.1M134.9 118.2h.1M134.9 113.5h.1M134.9 108.8h.1M134.9 104.1h.1"/>
<path d="M80.9 122.9a1.45 1.45 0 0 0 1.4 1.4h5.2a1.45 1.45 0 0 0 1.4-1.4M80.9 122.9a1.45 1.45 0 0 1 1.4-1.4h5.2a1.45 1.45 0 0 1 1.4 1.4M80.9 127.6a1.45 1.45 0 0 0 1.4 1.4h5.2a1.45 1.45 0 0 0 1.4-1.4M80.9 127.6a1.45 1.45 0 0 1 1.4-1.4h5.2a1.45 1.45 0 0 1 1.4 1.4M80.9 132.3a1.45 1.45 0 0 0 1.4 1.4h5.2a1.45 1.45 0 0 0 1.4-1.4M80.9 132.3a1.45 1.45 0 0 1 1.4-1.4h5.2a1.45 1.45 0 0 1 1.4 1.4M80.9 132.3h.1M80.9 127.6h.1M80.9 122.9h.1M88.9 132.3h.1M88.9 127.6h.1M88.9 122.9h.1"/>
<path d="M91.5 134.9a1.45 1.45 0 0 1 1.4 1.4v5.1a1.45 1.45 0 0 1-1.4 1.4M91.5 134.9a1.45 1.45 0 0 0-1.4 1.4v5.1a1.45 1.45 0 0 0 1.4 1.4M91.5 134.9h.1M96.2 134.9a1.45 1.45 0 0 1 1.4 1.4v5.1a1.45 1.45 0 0 1-1.4 1.4M96.2 134.9a1.45 1.45 0 0 0-1.4 1.4v5.1a1.45 1.45 0 0 0 1.4 1.4M96.2 134.9h.1M100.9 134.9a1.45 1.45 0 0 1 1.4 1.4v5.1a1.45 1.45 0 0 1-1.4 1.4M100.9 134.9a1.45 1.45 0 0 0-1.4 1.4v5.1a1.45 1.45 0 0 0 1.4 1.4M100.9 134.9h.1M105.6 134.9a1.45 1.45 0 0 1 1.4 1.4v5.1a1.45 1.45 0 0 1-1.4 1.4M105.6 134.9a1.45 1.45 0 0 0-1.4 1.4v5.1a1.45 1.45 0 0 0 1.4 1.4M105.6 134.9h.1"/>
<path d="M110.3 134.9a1.45 1.45 0 0 1 1.4 1.4v5.1a1.45 1.45 0 0 1-1.4 1.4M110.3 134.9a1.45 1.45 0 0 0-1.4 1.4v5.1a1.45 1.45 0 0 0 1.4 1.4M110.3 134.9h.1M115 134.9a1.45 1.45 0 0 1 1.4 1.4v5.1a1.45 1.45 0 0 1-1.4 1.4M115 134.9a1.45 1.45 0 0 0-1.4 1.4v5.1a1.45 1.45 0 0 0 1.4 1.4M115 134.9h.1M119.7 134.9a1.45 1.45 0 0 1 1.4 1.4v5.1a1.45 1.45 0 0 1-1.4 1.4M119.7 134.9a1.45 1.45 0 0 0-1.4 1.4v5.1a1.45 1.45 0 0 0 1.4 1.4M119.7 134.9h.1M124.4 134.9a1.45 1.45 0 0 1 1.4 1.4v5.1a1.45 1.45 0 0 1-1.4 1.4M124.4 134.9a1.45 1.45 0 0 0-1.4 1.4v5.1a1.45 1.45 0 0 0 1.4 1.4M124.4 134.9h.1"/>
<path d="M127 132.3a1.45 1.45 0 0 1 1.4-1.4h5.1a1.45 1.45 0 0 1 1.4 1.4M127 132.3a1.45 1.45 0 0 0 1.4 1.4h5.1a1.45 1.45 0 0 0 1.4-1.4M127 127.6a1.45 1.45 0 0 1 1.4-1.4h5.1a1.45 1.45 0 0 1 1.4 1.4M127 127.6a1.45 1.45 0 0 0 1.4 1.4h5.1a1.45 1.45 0 0 0 1.4-1.4M127 122.9a1.45 1.45 0 0 1 1.4-1.4h5.1a1.45 1.45 0 0 1 1.4 1.4M127 122.9a1.45 1.45 0 0 0 1.4 1.4h5.1a1.45 1.45 0 0 0 1.4-1.4M127 132.3h.1M127 127.6h.1M127 122.9h.1M134.9 132.3h.1M134.9 127.6h.1M134.9 122.9h.1"/>
<path d="M91.5 142.8h.1M96.2 142.8h.1M100.9 142.8h.1M105.6 142.8h.1M110.3 142.8h.1M115 142.8h.1M119.7 142.8h.1M124.4 142.8h.1"/>
</g>
<g fill="#c0c0c0">
<path d="M94.8 99.4l29.6 3.3h-32.9z"/>
<path d="M94.8 99.4h29.6v3.3z"/>
</g>
<path d="M91.5 102.9h32.9" fill="none" stroke="#c0c0c0" stroke-width=".34"/>
<g fill="none" stroke="#c0c0c0" stroke-width=".2">
<path d="M91.5 103.1h5M91.5 103.1h4.7M91.5 103.3h4.5M91.5 105.7h4.2M91.5 105.9h4.5M91.5 106h4.7M91.5 106.1h5M96.8 103.1h11M96.8 106.1h11M97.1 103.1h10.4M97.1 106h10.4M97.4 103.3h9.8"/>
<path d="M97.4 105.9h9.8M97.6 105.7h9.4M108.1 103.1h10.9M108.1 106.1h10.9M108.4 103.1h10.4M108.4 106h10.4M108.6 103.3h9.9M108.6 105.9h9.9M108.9 105.7h9.4M119.3 103.1h5.1M119.3 106.1h5.1M119.6 103.1h4.8"/>
<path d="M119.6 106h4.8M119.9 103.3h4.5M119.9 105.9h4.5M120.1 105.7h4.3"/>
</g>
<path d="M91.5 103.4h4.2M91.5 103.7h4M91.5 105.5h4M97.6 103.4h9.4M97.8 103.7h9M97.8 105.5h9M108.9 103.4h9.4M109.1 103.7h9M109.1 105.5h9M120.1 103.4h4.3M120.4 103.7h4M120.4 105.5h4" fill="none" stroke="#c0c0c0" stroke-width=".21"/>
<path d="M91.5 103.9h3.8M91.5 104.4h3.6M91.5 105h3.7M98 103.9h8.6M98.1 105h8.4M98.2 104.4h8.2M109.3 103.9h8.6M109.4 105h8.4M109.4 104.4h8.3M120.5 103.9h3.9M120.6 105h3.8M120.7 104.4h3.7" fill="none" stroke="#c0c0c0" stroke-width=".25"/>
<path d="M91.5 104.2h3.7M91.5 104.7h3.6M91.5 105.3h3.8M98 105.3h8.6M98.1 104.2h8.4M98.2 104.7h8.2M109.3 105.3h8.6M109.4 104.2h8.4M109.4 104.7h8.3M120.5 105.3h3.9M120.6 104.2h3.8M120.7 104.7h3.7" fill="none" stroke="#c0c0c0" stroke-width=".3"/>
<g fill="#c0c0c0">
<path d="M91.5 106.1l32.9 8.2h-32.9z"/>
<path d="M91.5 106.1h32.9v8.2z"/>
</g>
<g fill="none" stroke="#c0c0c0" stroke-width=".2">
<path d="M91.5 114.3h5M91.5 114.4h4.7M91.5 114.5h4.5M91.5 117.2h4.5M91.5 117.3h4.7M91.5 117.4h5M96.8 114.3h11M96.8 117.4h11M97.1 114.4h10.4M97.1 117.3h10.4M97.4 114.5h9.8M97.4 117.2h9.8"/>
<path d="M108.1 114.3h10.9M108.1 117.4h10.9M108.4 114.4h10.4M108.4 117.3h10.4M108.6 114.5h9.9M108.6 117.2h9.9M119.3 114.3h5.1M119.3 117.4h5.1M119.6 114.4h4.8M119.6 117.3h4.8M119.9 114.5h4.5M119.9 117.2h4.5"/>
</g>
<g fill="none" stroke="#c0c0c0" stroke-width=".21">
<path d="M91.5 114.7h4.2M91.5 114.9h4M91.5 116.8h4M91.5 117h4.2M97.6 114.7h9.4M97.6 117h9.4M97.8 114.9h9M97.8 116.8h9M108.9 114.7h9.4M108.9 117h9.4M109.1 114.9h9M109.1 116.8h9"/>
<path d="M120.1 114.7h4.3M120.1 117h4.3M120.4 114.9h4M120.4 116.8h4"/>
</g>
<path d="M91.5 115.1h3.8M91.5 115.7h3.6M91.5 116.5h3.8M98 115.1h8.6M98 116.5h8.6M98.2 115.7h8.2M109.3 115.1h8.6M109.3 116.5h8.6M109.4 115.7h8.3M120.5 115.1h3.9M120.5 116.5h3.9M120.7 115.7h3.7" fill="none" stroke="#c0c0c0" stroke-width=".25"/>
<path d="M91.5 115.4h3.7M91.5 116h3.6M91.5 116.3h3.7M98.1 115.4h8.4M98.1 116.3h8.4M98.2 116h8.2M109.4 115.4h8.4M109.4 116.3h8.4M109.4 116h8.3M120.6 115.4h3.8M120.6 116.3h3.8M120.7 116h3.7" fill="none" stroke="#c0c0c0" stroke-width=".3"/>
<g fill="#c0c0c0">
<path d="M91.5 117.4l32.9 8.2h-32.9z"/>
<path d="M91.5 117.4h32.9v8.2z"/>
</g>
<g fill="none" stroke="#c0c0c0" stroke-width=".2">
<path d="M91.5 125.6h5M91.5 125.7h4.7M91.5 125.8h4.5M91.5 126h4.2M91.5 128.4h4.5M91.5 128.6h4.7M91.5 128.6h5M96.8 125.6h11M96.8 128.6h11M97.1 125.7h10.4M97.1 128.6h10.4M97.4 125.8h9.8"/>
<path d="M97.4 128.4h9.8M97.6 126h9.4M108.1 125.6h10.9M108.1 128.6h10.9M108.4 125.7h10.4M108.4 128.6h10.4M108.6 125.8h9.9M108.6 128.4h9.9M108.9 126h9.4M119.3 125.6h5.1M119.3 128.6h5.1M119.6 125.7h4.8"/>
<path d="M119.6 128.6h4.8M119.9 125.8h4.5M119.9 128.4h4.5M120.1 126h4.3"/>
</g>
<path d="M91.5 126.2h4M91.5 128h4M91.5 128.2h4.2M97.6 128.2h9.4M97.8 126.2h9M97.8 128h9M108.9 128.2h9.4M109.1 126.2h9M109.1 128h9M120.1 128.2h4.3M120.4 126.2h4M120.4 128h4" fill="none" stroke="#c0c0c0" stroke-width=".21"/>
<path d="M91.5 126.4h3.8M91.5 127h3.6M91.5 127.5h3.7M98 126.4h8.6M98.1 127.5h8.4M98.2 127h8.2M109.3 126.4h8.6M109.4 127.5h8.4M109.4 127h8.3M120.5 126.4h3.9M120.6 127.5h3.8M120.7 127h3.7" fill="none" stroke="#c0c0c0" stroke-width=".3"/>
<path d="M91.5 126.7h3.7M91.5 127.3h3.6M91.5 127.8h3.8M98 127.8h8.6M98.1 126.7h8.4M98.2 127.3h8.2M109.3 127.8h8.6M109.4 126.7h8.4M109.4 127.3h8.3M120.5 127.8h3.9M120.6 126.7h3.8M120.7 127.3h3.7" fill="none" stroke="#c0c0c0" stroke-width=".25"/>
<g fill="#c0c0c0">
<path d="M91.5 128.7l32.9 3.6h-32.9z"/>
<path d="M91.5 128.7h32.9v3.6z"/>
</g>
<g fill="none" stroke="#000" stroke-width=".25">
<path d="M84.9 65.5v6.7M84.9 73.7v1.7M84.9 76.9v9.5M88.1 67.1h16.4M91.5 71.1v30M94.7 72.7h9.6M101.6 78.2h3.1M107.9 76.7v10.8M111.4 67.1h16.4M111.5 72.7h9.7M119.2 76.7v10.8M122.4 78.2h3.2"/>
<path d="M124.3 71.1v26.7M130.9 65.5v6.7M130.9 73.7v1.7M130.9 76.9v9.5M57.6 92.9h6.7M59.2 96.1v16.8M63.2 99.4h30M65.8 92.9h1.6M69 92.9h9.5M70.3 98.3v3.1M80.1 92.9h1.6M83.3 92.9h6.6"/>
<path d="M84.9 88.1v1.5M84.9 91.2v6.6M94.8 99.4h29.6v32.9h-32.9v-29.6zM107.9 89v1.6M107.9 92.2v10.8M119.2 89v1.6M119.2 92.2v10.8M130.9 88.1v1.5M130.9 91.2v6.6M59.2 118.8v16.9M64.8 102.6v10.3M64.8 118.8v10.3"/>
<path d="M68.7 104.6h10.8M68.7 115.9h10.8M70.3 119v3.2M81.1 104.6h1.6M81.1 115.9h1.6M84.3 104.6h10.8M84.3 115.9h10.8M135.1 119.6h12M141.8 103.4h-3.2l-15.5 9.9M148.7 113.2h-3.2v3.2M57.6 138.9h6.7M63.2 132.3h26.7"/>
<path d="M65.8 138.9h1.6M69 138.9h9.5M80.1 138.9h1.6M83.3 138.9h6.6M125.9 132.3h32.3M125.9 134.9h32.3M135.1 121.5h12M145.5 124.7v3.1M151.1 128.5v3.2M156.6 138v3.2M159.8 125.9h-3.2v3.2M74.6 151.6l-6.6 7.4h-3.2"/>
<path d="M86.1 156.8h3.7v4.4h-3.7zM89.8 159h3.2M96.2 140.4v7.7M96.2 149.7v1.6M96.2 152.9v7.7M100.9 140.4v7.7M100.9 149.7v1.6M100.9 152.9v7.7M104.1 159h3.1M116.6 153.5h3.2M122.9 143v12M125.8 143v12"/>
<path d="M125.9 142.8h26.8M128.9 153.5h3.2M151.1 146v3.2"/>
<circle cx="69" cy="96.9" r="1.98"/>
<circle cx="96.6" cy="104.6" r="1.53"/>
<circle cx="96.6" cy="115.8" r="1.53"/>
<circle cx="107.9" cy="115.8" r="1.53"/>
<circle cx="107.9" cy="104.6" r="1.53"/>
<circle cx="119.2" cy="115.8" r="1.53"/>
<circle cx="119.2" cy="104.6" r="1.53"/>
<circle cx="96.6" cy="127.1" r="1.53"/>
<circle cx="107.9" cy="127.1" r="1.53"/>
<circle cx="119.2" cy="127.1" r="1.53"/>
</g>
<g fill="none" stroke="#000" stroke-width=".34">
<path d="M56.4 179.1h103M56.4 175.3h103v50.5h-103zM111.8 175.3v50.5M127.7 179.1v3.9M143.6 179.1v3.9M56.4 183h103M56.4 190.8h103M56.4 186.9h103M56.4 194.7h103M56.4 198.5h103M102.7 183v42.8M127.7 186.9v38.9"/>
<path d="M143.6 186.9v38.9M56.4 202.4h103M56.4 206.3h103M56.4 218h103M56.4 210.2h103M56.4 214.1h103M56.4 221.9h103"/>
</g>
<g fill="#000">
<path d="M84.9 67.1l3.2-.5v1zM91.5 72.7l3.2-.5v1zM104.7 77.7l3.2 .5-3.2 .6zM121.2 72.2l3.1 .5-3.1 .5zM119.2 78.2l3.2-.5v1.1zM127.8 66.6l3.1 .5-3.1 .5zM59.2 92.9l.5 3.2h-1zM67.9 98.7l1.9 .1zM67.9 98.7h2zM67.9 95.2h2zM68.1 95.1l1.8 .1zM68.1 98.8h1.5z"/>
<path d="M68.1 98.8h1.7zM68.1 95.1h1.7zM68.3 95l1.5 .1zM68.3 98.8l1.1 .1zM68.3 98.8h1.3zM68.3 95h1.3zM68.5 95h1.1zM68.5 98.9h.7zM68.5 98.9h.9zM68.5 95h.9zM68.7 94.9l.7 .1zM68.7 98.9h.5z"/>
<path d="M68.7 94.9h.5zM74.7 82.6l.8 7.8h-.8zM74.7 82.6h7.8l-7 .8zM74.7 82.6l.8 .8v7zM75.5 83.4l7-.8v.8zM133.3 82.6h7.9l-7.9 .8zM133.3 83.4l7.9-.8-.8 .8zM140.4 83.4l.8 7h-.8zM140.4 83.4l.8-.8v7.8zM64.8 99.4l.5 3.2h-1.1zM69.8 101.4h1.1l-.6 3.2zM70.3 115.9l.6 3.1h-1.1z"/>
<path d="M120.5 115l2.4-2.1 .5 .8zM145 116.4h1l-.5 3.2zM58.7 135.7h1l-.5 3.2zM64.2 129.1h1.1l-.5 3.2zM145.5 121.5l.5 3.2h-1zM150.6 131.7h1l-.5 3.2zM156.6 134.9l.6 3.1h-1.1zM156.1 129.1h1.1l-.6 3.2zM74.2 151.2l2.5-2.1-1.7 2.8zM74.7 141.3l.8 7-.8 .8zM74.7 141.3h.8v7zM74.7 149.1l7.8-.8v.8z"/>
<path d="M74.7 149.1l.8-.8h7zM93 158.5l3.2 .5-3.2 .6zM100.9 159l3.2-.5v1.1zM119.8 152.9l3.1 .6-3.1 .5zM125.8 153.5l3.1-.6v1.1zM140.4 141.3l.8 7.8-.8-.8zM133.3 148.3h7.1l-7.1 .8zM140.4 141.3h.8v7.8zM133.3 149.1l7.1-.8 .8 .8zM151.1 142.8l.5 3.2h-1z"/>
</g>
<g fill="none" stroke="#000" stroke-width=".2">
<path d="M26.1 50.8h163.6M26.2 50.8v9.7M189.7 50.8v9.7M26.1 60.4h163.6M66.9 96.8h4.1M66.9 97.2h4.1M67 96.4h4M67 96.3h3.9M67 97.6h3.9M67.1 97.7h3.7M67.1 95.9h3.6M67.1 97.9h3.6"/>
<path d="M67.3 95.7h3.4M67.3 98.1h3.4M67.4 95.6h3.1M67.4 98.2h3.1M67.5 95.4h2.9M67.5 98.4h2.9M67.6 95.3h2.7M67.6 98.5h2.7M67.8 95.2h2.3M67.8 98.6h2.3"/>
</g>
<path d="M66.9 96.6h4.1M66.9 97h4.1M67 97.4h4M67.1 96.1h3.7" fill="none" stroke="#000" stroke-width=".21"/>
<text font-size="3.9" x="76.5" y="171.1">RECOMMENDED LAND PATTERN</text>
<g font-size="3.7">
<text x="26.3" y="43.5">32-Lead Very Thin Plastic Quad Flat, No Lead Package (LMX) - 5x5x1.0 mm Body [VQFN]</text>
<text x="26.3" y="48">With 3.4 mm Exposed Pad and Stepped Wettable Flanks</text>
</g>
<g font-size="3.2">
<text x="28.4" y="54.6">Note:</text>
<text x="41.1" y="54.6">For the most current package drawings, please see the Microchip Packaging Specification located at</text>
<text x="41.1" y="58.3">http://www.microchip.com/packaging</text>
<text x="106.1" y="68.2">C1</text>
<text x="106" y="73.8">X2</text>
<text x="111.3" y="79.4">EV</text>
<text x="87" y="86.2">32</text>
<text x="76.5" y="98.5">1</text>
<text x="76.5" y="103.9">2</text>
<text x="143.5" y="104.5">Øv</text>
<text x="68.1" y="111.4">EV</text>
<text x="57.2" y="117">C2 Y2</text>
<text x="150.3" y="114.4">G2</text>
<text x="161.4" y="127">G1</text>
<text x="149.4" y="140">Y1</text>
<text x="133.9" y="154.6">X1</text>
<text x="42.1" y="160.1">SILK SCREEN</text>
<text x="86.9" y="160.1">E</text>
</g>
<text font-size="3" x="26.6" y="261.3">© 2020 Microchip Technology Inc.</text>
<g font-size="2.9">
<text x="104.3" y="178.2">Units</text>
<text x="126" y="178.2">MILLIMETERS</text>
<text x="57.3" y="186">Contact Pitch</text>
<text x="89" y="182.1">Dimension Limits</text>
<text x="106.3" y="186">E</text>
<text x="117.1" y="182.1">MIN</text>
<text x="129.5" y="186">0.50 BSC</text>
<text x="132.2" y="182.1">NOM</text>
<text x="148.4" y="182.1">MAX</text>
<text x="57.3" y="189.9">Optional Center Pad Width</text>
<text x="105.5" y="189.9">X2</text>
<text x="148.7" y="189.9">3.50</text>
<text x="57.3" y="197.7">Contact Pad Spacing</text>
<text x="57.3" y="193.8">Center Pad Length</text>
<text x="105.4" y="197.7">C1</text>
<text x="105.5" y="193.8">Y2</text>
<text x="132.8" y="197.7">4.90</text>
<text x="148.7" y="193.8">3.50</text>
<text x="57.3" y="201.5">Contact Pad Spacing</text>
<text x="105.4" y="201.5">C2</text>
<text x="132.8" y="201.5">4.90</text>
<text x="57.3" y="209.3">Contact Pad Length (32)</text>
<text x="57.3" y="205.4">Contact Pad Width (32)</text>
<text x="105.5" y="209.3">Y1</text>
<text x="105.5" y="205.4">X1</text>
<text x="148.7" y="209.3">0.85</text>
<text x="148.7" y="205.4">0.30</text>
<text x="57.3" y="213.2">Contact Pad to Center Pad (32)</text>
<text x="105.3" y="213.2">G1</text>
<text x="116.9" y="213.2">0.20</text>
<text x="57.3" y="217.1">Contact Pad to Contact Pad (X28)</text>
<text x="57.3" y="221">Thermal Via Diameter</text>
<text x="105.3" y="217.1">G2</text>
<text x="106.3" y="221">V</text>
<text x="116.9" y="217.1">0.20</text>
<text x="132.8" y="221">0.33</text>
<text x="57.3" y="224.8">Thermal Via Pitch</text>
<text x="105.3" y="224.8">EV</text>
<text x="132.8" y="224.8">1.20</text>
<text x="34" y="232.9">1. Dimensioning and tolerancing per ASME Y14.5M</text>
<text x="34" y="228.3">Notes:</text>
<text x="43.6" y="236.9">BSC: Basic Dimension. Theoretically exact value shown without tolerances.</text>
<text x="34" y="240.9">2. For best soldering results, thermal vias, if used, should be filled or tented to avoid solder loss during</text>
<text x="38.1" y="244.3">reflow process</text>
<text x="124.5" y="251.6">Microchip Technology Drawing C04-2500 Rev B</text>
</g>
</svg>
